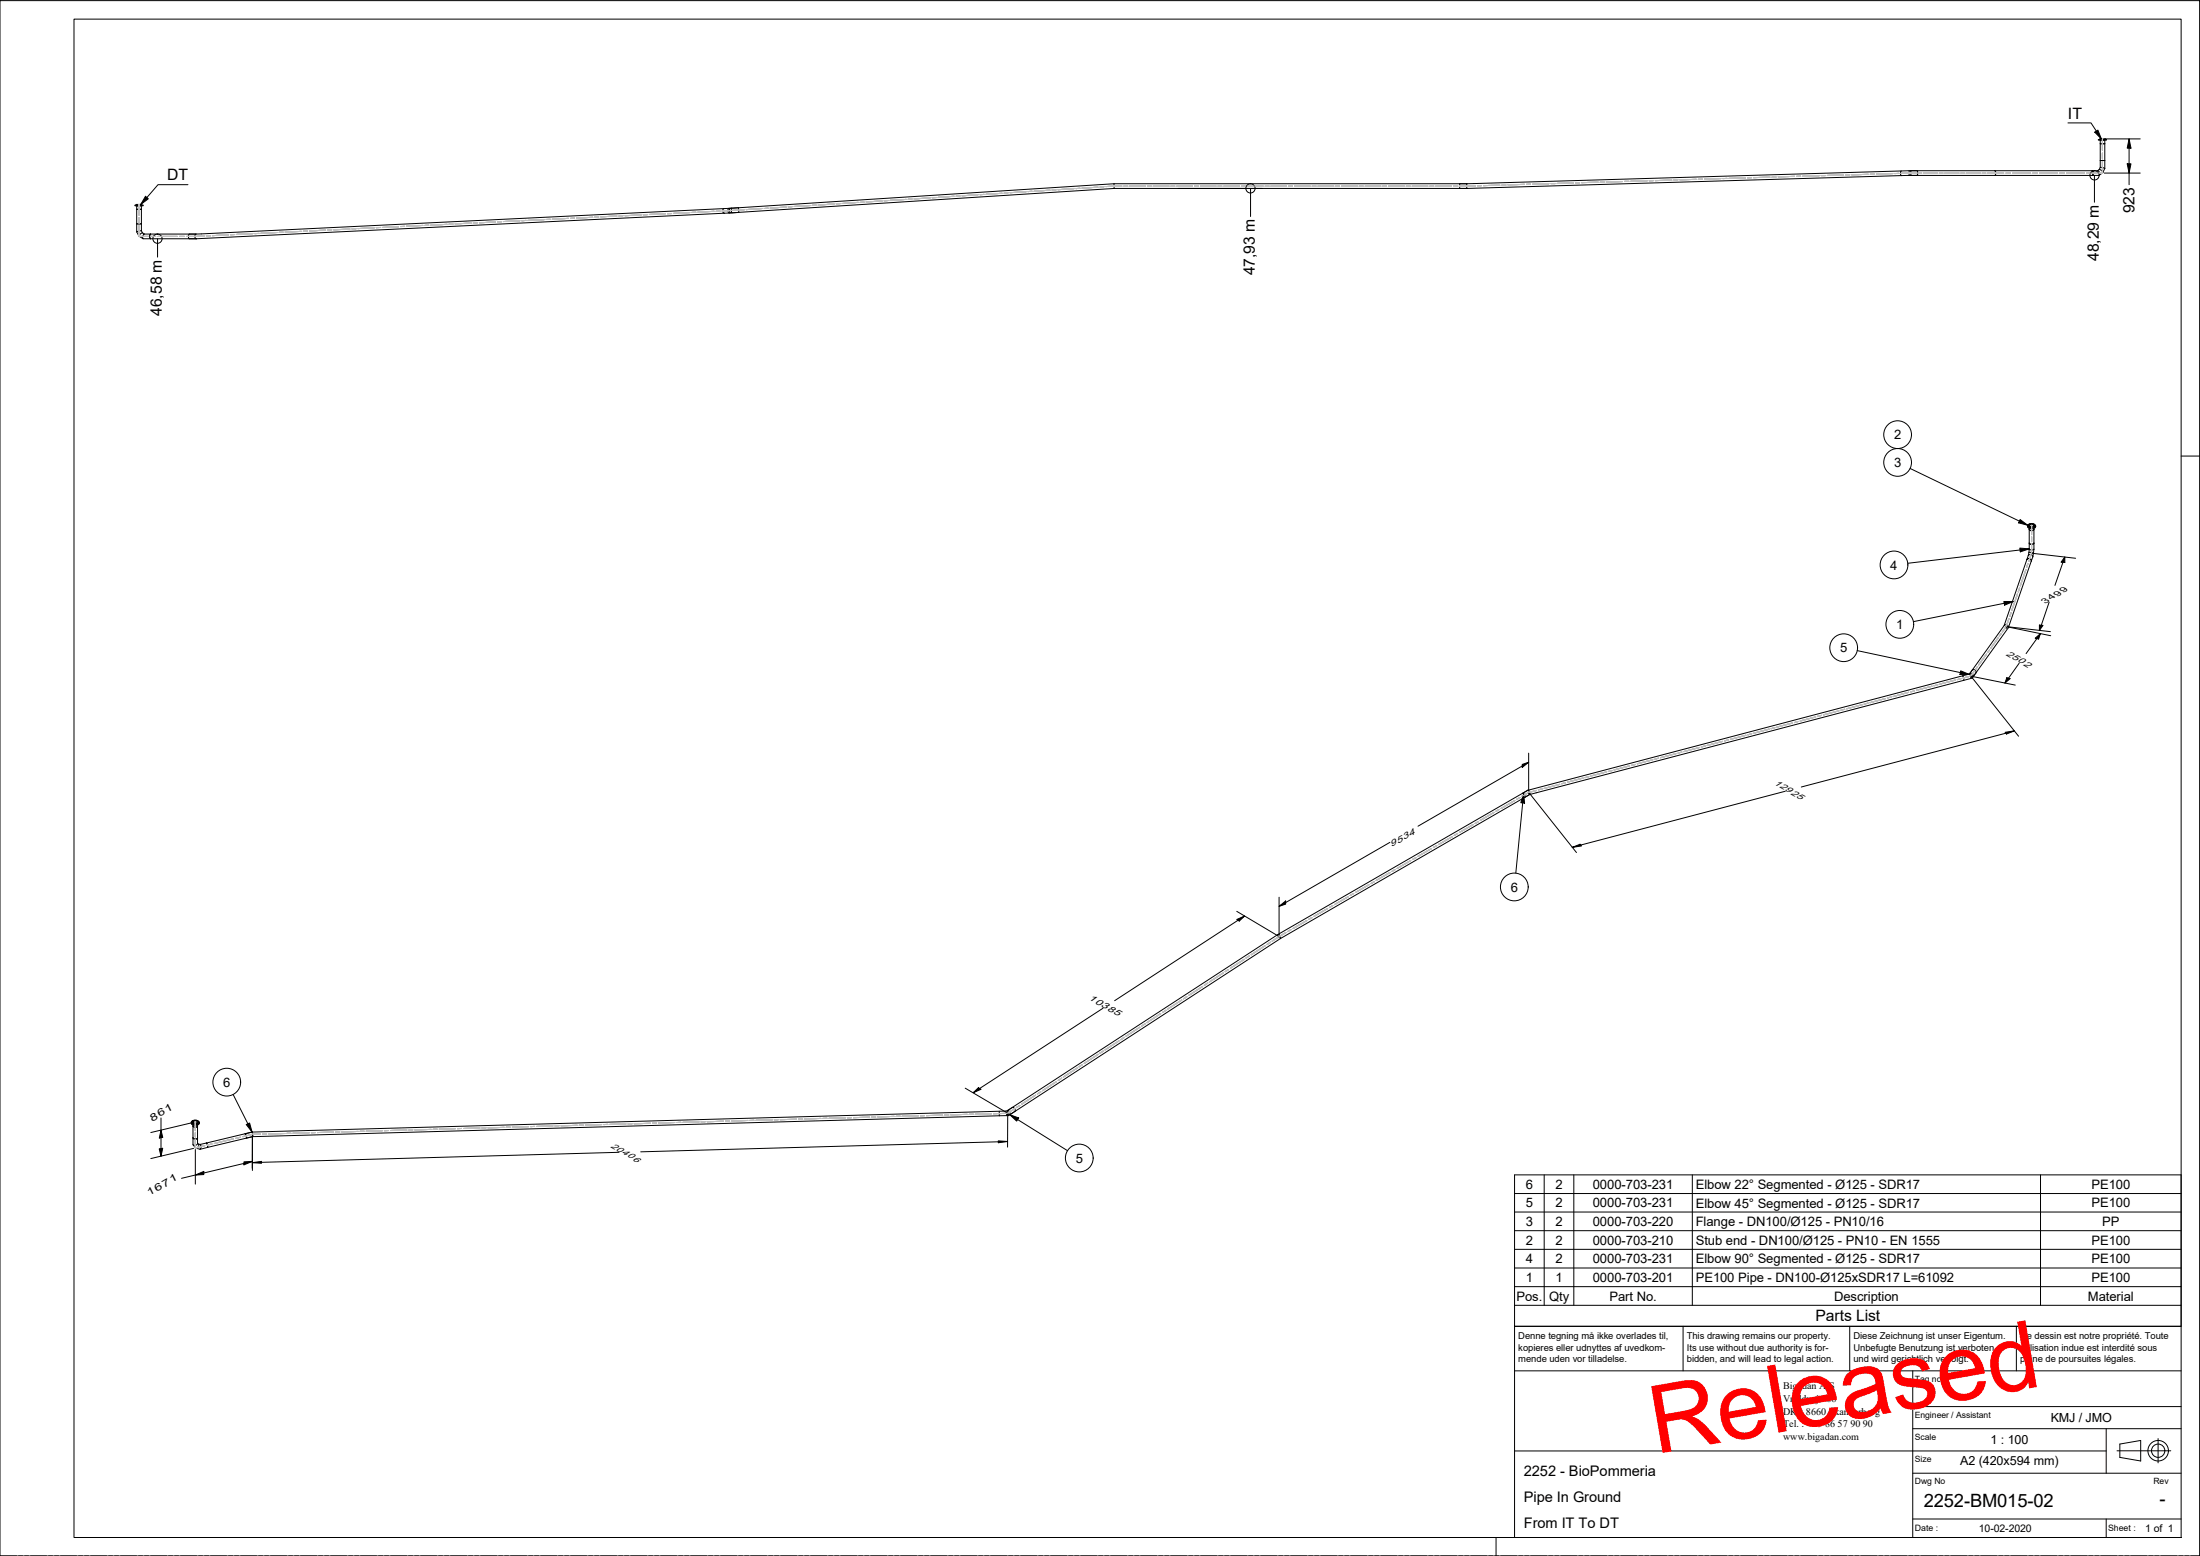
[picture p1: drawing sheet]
<svg xmlns="http://www.w3.org/2000/svg" width="594mm" height="420mm" viewBox="0 0 594 420" stroke-linecap="round" stroke-linejoin="round" font-family="sans-serif">
<!-- layer: 3D Sketch Geometry -->
<g fill="none" stroke="#c0c0c0" stroke-width=".27">
<path d="M567.7 37.5v3.1M37.5 55.2v2.9M37.5 58.8v1.4M133.8 59.9l-4.3 .3M135.5 59.9h-1.1M140.4 59.6l-4.4 .2M142 59.5l-1.1 .1M146.9 59.3l-4.3 .2M148.6 59.2l-1.1 .1M153.5 59l-4.4 .2M155.1 58.9l-1 .1M160.1 58.7l-4.4 .2"/>
<path d="M161.7 58.6h-1.1M166.6 58.3l-4.4 .2M168.2 58.3h-1.1M173.1 58l-4.3 .3M174.8 58h-1.1M179.7 57.7l-4.4 .2M181.4 57.7h-1.1M186.3 57.4l-4.4 .2M187.9 57.3l-1.1 .1M192.8 57.1l-4.3 .2M194.5 57l-1.1 .1M199.3 56.7l-4.3 .3"/>
<path d="M201 56.6l-1.1 .1M205.8 56.3l-4.3 .3M207.4 56.2l-1 .1M212.3 55.9l-4.3 .3M213.9 55.8l-1 .1M218.8 55.5l-4.3 .3M220.4 55.4l-1.1 .1M225.3 55.1l-4.4 .3M226.9 55h-1.1M231.7 54.7l-4.3 .2M233.3 54.6l-1 .1M238.2 54.3l-4.3 .2"/>
<path d="M239.8 54.1l-1 .1M244.7 53.8l-4.3 .3M246.3 53.7l-1.1 .1M251.2 53.4l-4.4 .3M252.8 53.3l-1.1 .1M257.6 53l-4.3 .3M259.2 52.9l-1 .1M264.1 52.6l-4.3 .3M265.7 52.5l-1 .1M270.6 52.2l-4.3 .3M272.2 52.1l-1.1 .1M277.1 51.8l-4.3 .2"/>
<path d="M278.7 51.6l-1.1 .1M283.5 51.4l-4.3 .2M285.2 51.3h-1.1M290 50.9l-4.3 .3M291.6 50.8l-1 .1M296.5 50.5l-4.3 .3M298.1 50.4l-1 .1M302.9 50.2l-4.2 .2M303.5 50.2h1M305.1 50.2h4.2M309.8 50.2h1.1M311.4 50.2h4.3"/>
<path d="M316.2 50.2h1M317.8 50.2h4.2M322.5 50.2h1.1M324.1 50.2h4.3M328.9 50.2h1M330.5 50.2h4.2M335.2 50.2h1.1M336.8 50.2h4.3M341.6 50.2h1.1M343.2 50.2h4.2M348 50.2h1M349.5 50.2h4.3"/>
<path d="M354.3 50.2h1.1M355.9 50.2h4.3M360.7 50.2h1M362.3 50.2h4.2M367 50.2h1.1M368.6 50.2h4.3M373.4 50.2h1M375 50.2h4.2M379.7 50.2h1.1M381.3 50.2h4.3M386.1 50.2h1.1M387.7 50.2h4.2"/>
<path d="M392.5 50.2h1M398.4 50.2h-4.4M400 50.1l-1.1 .1M405 50l-4.4 .1M406.7 50h-1.1M411.6 49.8l-4.4 .1M413.3 49.7l-1.1 .1M418.3 49.6l-4.4 .1M418.8 49.6h1.1M424.9 49.4l-4.4 .1M426.6 49.4h-1.2M431.5 49.2l-4.4 .1"/>
<path d="M433.2 49.1l-1.1 .1M438.1 49l-4.4 .1M438.7 49h1.1M444.8 48.8l-4.4 .1M446.4 48.8h-1.1M451.4 48.6l-4.4 .2M453.1 48.6h-1.1M458 48.4l-4.4 .2M459.7 48.4h-1.1M464.7 48.2l-4.4 .1M466.3 48.2h-1.1M471.3 48l-4.4 .2"/>
<path d="M473 48h-1.1M477.9 47.8l-4.4 .2M479.6 47.8h-1.1M484.6 47.6l-4.4 .2M486.2 47.6h-1.1M491.2 47.5l-4.4 .1M491.8 47.4h1.1M497.8 47.2l-4.4 .2M499.5 47.2h-1.1M504.5 47.1l-4.5 .1M506.1 47h-1.1M511.1 46.9l-4.4 .1"/>
<path d="M512.8 46.8l-1.1 .1M517.4 46.7l-4.1 .1M517.9 46.7h1M519.4 46.7h3.8M523.7 46.7h1M525.1 46.7h3.9M529.5 46.7h1M530.9 46.7h3.9M535.3 46.7h.9M536.7 46.7h4.4M541.7 46.7h1.2M543.5 46.7h4.8"/>
<path d="M548.9 46.7h1.3M550.8 46.7h4.8M556.2 46.7h1.2M558 46.7h4.9M563.5 46.7h1.2M567.7 43.6v3.1h-2.4M567.7 41.4v1.5M37.5 61v2.8h2.6M40.8 63.8h1.2M42.7 63.8h5.1M48.5 63.8h1.3M55.2 63.7l-4.8 .1"/>
<path d="M56.8 63.7h-1.1M61.7 63.4l-4.3 .2M63.4 63.3l-1.1 .1M68.3 63.1l-4.4 .2M69.9 63l-1.1 .1M74.8 62.8l-4.4 .2M76.5 62.7h-1.1M81.4 62.5l-4.4 .2M83 62.4h-1.1M87.9 62.1l-4.3 .3M89.6 62.1h-1.1M94.5 61.8l-4.4 .3"/>
<path d="M96.1 61.8h-1.1M101 61.5l-4.3 .2M102.7 61.4l-1.1 .1M107.6 61.2l-4.3 .2M109.3 61.1l-1.1 .1M114.2 60.9l-4.4 .2M115.8 60.8l-1.1 .1M120.7 60.6l-4.4 .2M122.3 60.5h-1.1M127.3 60.2l-4.4 .3M128.9 60.2h-1.1M545.4 158.8l-.4 1.1"/>
<path d="M547.1 153.8l-1.6 4.4M547.6 152.1l-.4 1.1M548.6 146.9v2.5l-.8 2.2M548.6 141.9v2.5M548.6 145v1.3M534 180l-.5 .7M536.4 176.6l-2.1 3M537.3 175.5l-.6 .7M539.6 172.2l-2.1 2.9M540.4 171.1l-.5 .7M542.5 167l-.8 2.2-1 1.5M543.1 165.4l-.4 1.1"/>
<path d="M544.8 160.4l-1.5 4.4M466.7 199.8l-1 .3M471.5 198.5l-4.2 1.1M473 198.1l-1 .3M477.7 196.9l-4.2 1.1M479.3 196.5l-1.1 .3M484 195.2l-4.2 1.1M485.6 194.8l-1.1 .3M490.3 193.6l-4.2 1.1M491.9 193.2l-1.1 .2M496.6 191.9l-4.2 1.1M498.1 191.5l-1 .3"/>
<path d="M502.9 190.3l-4.2 1.1M504.4 189.9l-1 .2M509.1 188.6l-4.1 1.1M510.7 188.2l-1 .3M515.4 186.9l-4.2 1.2M517 186.6l-1 .2M521.7 185.3l-4.2 1.1M523.3 184.9l-1.1 .3M528 183.6l-4.2 1.1M529.5 183.3l-1 .2M533.2 181.1l-1 1.4-2.1 .6M403.4 219.4l-3.7 2.1"/>
<path d="M404.8 218.6l-.9 .5M409.1 216.2l-3.8 2.1M410.5 215.3l-1 .6M414.9 213.4l-2.1 .6-1.9 1.1M416.5 213l-1.1 .3M421.2 211.8l-4.2 1.1M422.7 211.4l-1 .2M427.5 210.1l-4.2 1.1M429 209.7l-1 .3M433.7 208.4l-4.1 1.1M435.3 208.1l-1 .2M440.1 206.8l-4.2 1.1"/>
<path d="M441.6 206.4l-1 .3M446.3 205.1l-4.2 1.1M447.9 204.7l-1.1 .3M452.6 203.5l-4.2 1.1M454.2 203.1l-1.1 .3M458.9 201.8l-4.2 1.1M460.5 201.4l-1.1 .3M465.2 200.2l-4.2 1.1M369.7 238.8l-3.7 2.2M371.1 238l-.9 .6M375.4 235.6l-3.8 2.1M376.8 234.8l-1 .5"/>
<path d="M381 232.4l-3.8 2.1M382.4 231.6l-.9 .5M386.6 229.1l-3.7 2.2M388 228.3l-.9 .6M392.2 225.9l-3.7 2.1M393.6 225l-.9 .6M397.8 222.6l-3.7 2.2M399.2 221.8l-.9 .6M336 259l-3.8 2.5M337.4 258.1l-.9 .6M341.6 255.4l-3.7 2.4M343.1 254.4l-1 .7"/>
<path d="M347.3 251.8l-3.8 2.3M348.7 251l-1 .5M352.9 248.6l-3.8 2.1M354.3 247.8l-.9 .5M358.5 245.3l-3.7 2.2M359.9 244.5l-.9 .6M364.1 242.1l-3.7 2.2M365.5 241.3l-.9 .5M307.8 277.4l-3.8 2.4M309.2 276.4l-.9 .7M313.4 273.7l-3.7 2.4M314.9 272.8l-1 .6"/>
<path d="M319.1 270l-3.8 2.5M320.5 269.1l-.9 .6M324.7 266.4l-3.7 2.4M326.1 265.4l-.9 .7M330.4 262.7l-3.8 2.4M331.8 261.8l-1 .6M274 299.4l-1.9 1.2-2.2 .1M275.4 298.5l-1 .6M279.6 295.7l-3.7 2.5M281.1 294.8l-1 .6M285.3 292.1l-3.8 2.4M286.7 291.1l-.9 .7"/>
<path d="M290.9 288.4l-3.8 2.4M292.3 287.4l-.9 .7M296.5 284.7l-3.7 2.4M297.9 283.8l-.9 .6M302.2 281.1l-3.8 2.4M303.6 280.1l-1 .7M52.7 307.6v2.4l2.6-.6M52.7 303v2.3M52.7 305.9v1.1M57.2 308.9l-1.2 .3M63 307.5l-5.1 1.3M64.9 307.1l-1.2 .3"/>
<path d="M70.4 306.2l-2.2 .1-2.6 .6M72 306.2h-1.1M77 306.1l-4.4 .1M77.5 306h1.1M83.5 305.9l-4.4 .1M85.2 305.8l-1.1 .1M90.1 305.7l-4.4 .1M91.7 305.6l-1.1 .1M96.7 305.5l-4.4 .1M97.2 305.5h1.1M103.3 305.3l-4.4 .1M104.9 305.3h-1.1"/>
<path d="M109.9 305.1l-4.4 .2M111.5 305.1h-1.1M116.4 305l-4.4 .1M117 304.9h1.1M123 304.8l-4.4 .1M124.6 304.7l-1.1 .1M129.6 304.6l-4.4 .1M131.2 304.5l-1.1 .1M136.1 304.4l-4.3 .1M136.7 304.4h1.1M142.7 304.2l-4.4 .1M144.4 304.2h-1.1"/>
<path d="M149.3 304l-4.4 .2M151 304h-1.1M155.9 303.9l-4.4 .1M156.4 303.8h1.1M162.5 303.7l-4.4 .1M164.1 303.6l-1.1 .1M169 303.5l-4.3 .1M170.7 303.4l-1.1 .1M175.6 303.3l-4.4 .1M176.2 303.3h1M182.2 303.1l-4.4 .1M183.9 303.1h-1.1"/>
<path d="M188.8 302.9l-4.4 .2M190.4 302.9h-1.1M195.4 302.8l-4.4 .1M195.9 302.7h1.1M201.9 302.6l-4.3 .1M203.6 302.5l-1.1 .1M208.5 302.4l-4.4 .1M210.1 302.3l-1 .1M215.1 302.2l-4.4 .1M215.6 302.2h1.1M221.7 302l-4.4 .1M223.3 302h-1.1"/>
<path d="M228.3 301.8l-4.4 .2M229.9 301.8h-1.1M234.8 301.7l-4.3 .1M235.4 301.6h1.1M241.4 301.5l-4.4 .1M243.1 301.4l-1.1 .1M248 301.3l-4.4 .1M249.6 301.2l-1.1 .1M254.6 301.1l-4.4 .1M255.1 301.1h1.1M261.2 300.9l-4.4 .1M262.8 300.9h-1.1"/>
<path d="M267.7 300.7l-4.3 .2M269.4 300.7h-1.1"/>
</g>
<!-- layer: Visible -->
<g fill="none" stroke="#000" stroke-width=".27">
<path d="M566.6 37.7h2.2v.1h-2.2zM567 37.7v-.2h1.5v.2M567.1 38.8h1.3M568.4 38.8v-1l-1.3 .1v7.3M568.4 38.8v6.7M36.4 55.4h2.3v.2h-2.3zM36.7 55.4v-.2h1.6v.2M36.9 55.6h.1M36.9 55.6h1.3v.9M36.9 56.5h1.3M36.9 55.6v7M38.2 56.5v5.8"/>
<path d="M195.5 56.3l-.3 .4v.4l.1 .4 .3 .1M195.6 57.6l-142.6 6.9M196.8 56.3l-.2 .2v.6l.3 .4M196.8 56.3l-145.7 6.9-.2 .9 .2 .4M196.9 57.5l-1.3 .1M196.9 56.3h.2M197.1 56.3l-.2 .8 .3 .4M197.2 57.5h-.3M197.5 56.2l-.4 .1M197.5 56.2l1.9-.1 .1 1.3-1.9 .1zM197.6 56.2l-.8 .1M300.8 49.6l.1 1.3"/>
<path d="M300.8 49.6h95.4v1.3M300.8 49.6l-103.2 6.6M300.9 50.9h95.3M300.9 50.9l-103.7 6.6M513.4 46.2l-.2 .2v.7l.3 .3M513.5 47.4l-117.3 3.5M515.2 47.4h.1M515.3 47.4h.5M515.5 46.1v1.3M515.5 46.1h51l.4 .5 .1 .6-.2 .2h-50.9v-1.3M515.5 46.1l-121.3 3.5v1.3M517.7 46.1l.2 .3v.7l-.2 .3h-4.2"/>
<path d="M538.6 46.1l.3 .4v.7l-.3 .2M564.9 46.1l.4 .4-.1 .6-.3 .3M566.8 45.8l.6 .2 .5 .5-1.1 .8M566.8 45.8l-.4 .3M567.1 45.2l1.3 .3M567.1 43.3h1.3M567.1 45.2l-.3 .6M568.4 45.5l-.6 1.1M36.9 60.5h1.3M36.9 62.6l.6 1.2M38.2 62.3l-1.3 .3M38.2 62.3l.3 .6"/>
<path d="M38.9 63.2h14.1l-.3 .3-.1 .5 .4 .5h-14.3l-.2-.5zM39 63.2l-.7-.3-.8 .8 1.1 .7M40.7 63.2l-.3 .3v.6l.3 .4M53 64.5h.1M547.3 151.1l.7-.3 .4 .2 .1 .5M547.5 142l.3 .6 .5 .2 1.1-.2 .3-.6M547.6 141.7l.5-.3h.8l.7 .3 .1 .4-.3 .4-1.2 .1-.7-.4zM547.6 142.1l.2 .1zM547.7 150l.7-.2 .5 .3v.3M547.7 150l-6.5 18.9M547.8 141.9v.1M547.8 141.7l.9-.3 .5 .2 .2 .3-.3 .3-.7 .1-.6-.3z"/>
<path d="M547.9 149.2l1.2 .2M547.9 141.7l-.1 .1M547.9 149.2l-.2 .8M548 146.6l.3 .4 .7-.1 .2-.3M548 142.9l.4 .4h.5l.3-.4M548 148.3l.4 .2 .8-.2M548 142.7v5.6M548 148.3l-.1 .9M548 142.4l.2 .1zM548.2 141.6h.7l.2 .2-.2 .4-.6-.1a.26 .26 0 0 1-.3-.2 .26 .26 0 0 1 .2-.3zM548.5 151.5l-6.2 18M548.7 142.5h.2z"/>
<path d="M548.9 150.4l-.4 1.1M549.1 149.4l-.2 .9M549.1 141.5l.1 .1M549.2 142.7v5.6M549.2 148.3l-.1 1.1M549.4 141.9v.3l-.5 .3-.9-.1-.2-.4M549.4 141.9h.2zM529.9 182.5l.4 .5-.1 .7M529.9 182.5l-117.3 30.9M531.6 182.1h.2M531.9 181.9l9.3-13.1h.8l.3 .3v.4l-9.7 13.5M532.1 182l.5 .6-.1 .5-119.5 31.4"/>
<path d="M532.6 181l.4-.2 .6 .5v.4l-.8 1.1v-.6l-.6-.4-2.3 .7M412.5 213.4h.3M412.5 213.4l.6 .5-.1 .6M412.5 213.4l-1.4 .8 .6 .4v.7l1.3-.8M412.5 213.4l-67.4 38.9M413 214.5l-67.3 38.9M345.1 252.3l.4 .2 .2 .3v.6M345.1 252.3l-73 47.5M345.7 253.4l-73.4 47.8M272.1 299.8l1.5-.8 .4 .4 .2 .6-1.5 1v-.6zM272.2 299.8l-.6 .2-203.5 5.7M51.6 303.1l.1 .4 .7 .4 1.1-.2 .3-.6"/>
<path d="M51.8 302.8l1.2-.3 .6 .2 .2 .4-.5 .6h-1.1l-.6-.5zM51.8 303.3h.2zM51.9 303l.2 .4 .5 .2 .7-.2 .2-.4M51.9 302.9h.1M52 302.7l1-.2 .4 .2 .1 .4-.5 .3h-.5l-.5-.3zM52.1 304l.4 .4 .6-.1 .2-.3M52.1 307.2l.4 .4h.5l.3-.4M52.1 303.8v5.3l.2 .2 .6-.1 .4-.3v-5.1M52.2 302.8l.8-.1a.38 .38 0 0 1 .1 .6 .38 .38 0 0 1-.6-.1l-.3-.1zM52.3 303.6h.2zM53 303.5l.2 .1zM53.3 308.7l.4 .7-.6 .6h-.3l-.6-.8"/>
<path d="M53.5 302.9h.1M53.6 308.9l.6 .3-.1 1.1-1.2-.3M55.7 308.7l.3 .5v.6M55.7 308.7l-1.7 .3M56 309.8l-2 .5M68.1 305.7l.1 .1M68.1 305.7l.1 1.2M68.1 305.7l-1.9 .4 .3 .7v.5M68.1 305.7l-12.4 3M68.2 306.9l-12.2 2.9M269.8 300.1v1.2M269.8 301.3l-201.6 5.6"/>
<path d="M271.7 300.1l.1 1.1M271.8 301.2l-2 .1M272.1 300.1l.3 1.1h-.6"/>
<circle cx="549.3" cy="142.3" r=".09"/>
<circle cx="53.6" cy="303.3" r=".09"/>
</g>
<!-- layer: Symbol -->
<g fill="none" stroke="#000" stroke-width=".27">
<path d="M558.4 33.2h6.2l2.8 4.3M565.7 35.7l.8-.6 .9 2.4zM39.3 53l.7 .7-2 1.5zM50.8 49.9h-8.1l-4.7 5.3M515.8 126.5l31.7 15.3M545.4 148l2.6 .2-2.5 .8zM545.5 140.3l2 1.5-2.4-.6zM548 148.2l-32.8 3.9M501.5 175.7l30.3 6.4M541.1 162.4h2.5l-2.3 1zM543.6 162.4l-26.9 5.5M529.5 181.1l2.3 1h-2.5z"/>
<path d="M411.4 214.3l.3 2.6-1-.2zM411.4 214.3l-2.1 21.5M62.9 295.5l5.2 10.2M66.5 303.7l.9-.5 .7 2.5zM272.7 301l2.4 .9-.6 .8zM272.7 301l15.6 9.7M417 317.2v35.3M425 317.2v35.3M457 317.2v35.3M551 317.2v35.3M409 322.3h180M409 327.3h180"/>
<path d="M409 332.3h180M409 337.4h180M409 347.4h180v-30.2h-180v35.3M409 352.5v5.6h180v-5.6M409 342.4h180M589 347.4v5.1h-180"/>
<circle cx="512.4" cy="117.4" r="3.7"/>
<circle cx="512.4" cy="124.9" r="3.7"/>
<circle cx="511.4" cy="152.5" r="3.7"/>
<circle cx="497.9" cy="174.9" r="3.7"/>
<circle cx="513" cy="168.6" r="3.7"/>
<circle cx="408.9" cy="239.5" r="3.7"/>
<circle cx="61.2" cy="292.2" r="3.7"/>
<circle cx="291.4" cy="312.7" r="3.7"/>
</g>
<!-- layer: Border -->
<path d="M0 .2h594v420h-594zM20 5.2h569v410h-569zM589 123.1h5M404 415.2v5" fill="none" stroke="#000" stroke-width=".27"/>
<!-- layer: Title -->
<g fill="none" stroke="#000" stroke-width=".27">
<path d="M454.5 358.1v12.1M499.5 358.1v12.1M544.5 358.1v12.1M589 358.1h-180v57.1M409 370.2h180M516.5 379.8h72.5M516.5 370.2v45M409 391.8h159.7M516.5 397.8h72.5M516.5 385.8h72.5M568.7 385.8v12M571.7 391.8h14.5"/>
<path d="M572.4 389.9l5.7-.9v5.5l-5.7-1zM582.8 388.5v6.5M516.5 410.2h72.5M568.7 410.2v5"/>
<circle cx="582.8" cy="391.7" r="2.77"/>
<circle cx="582.8" cy="391.7" r="1.8"/>
</g>
<!-- layer: Symbol -->
<g fill="#000">
<path d="M565.7 35.7l.8-.6 .9 2.4z" fill-rule="evenodd"/>
<path d="M39.3 53l.7 .7-2 1.5z" fill-rule="evenodd"/>
<path d="M545.5 140.3l2 1.5-2.4-.6z" fill-rule="evenodd"/>
<path d="M545.4 148l2.6 .2-2.5 .8z" fill-rule="evenodd"/>
<path d="M541.1 162.4h2.5l-2.3 1z" fill-rule="evenodd"/>
<path d="M529.5 181.1l2.3 1h-2.5z" fill-rule="evenodd"/>
<path d="M411.4 214.3l.3 2.6-1-.2z" fill-rule="evenodd"/>
<path d="M66.5 303.7l.9-.5 .7 2.5z" fill-rule="evenodd"/>
<path d="M272.7 301l2.4 .9-.6 .8z" fill-rule="evenodd"/>
</g>
<!-- layer: Dimension -->
<g fill="none" stroke="#000" stroke-width=".27">
<path d="M568.2 37.5h9.7M574.9 37.5l.5 2.5h-1zM574.9 37.5v12.4M318.2 50.9h22.7M337.7 50.9v7.6M565.6 47.4v7.2M568.2 46.7h9.7M574.4 44.2h1l-.5 2.5zM42.5 64.5v4.9M548.6 149.8v-.4l11.9 1.3M557.6 150.4v1.5l-1-.1zM557.6 150.4l-2.7 7.7"/>
<path d="M545.3 179.1l-3.9 5.3M549.6 172.3l1.4-1.2-.5 1.5zM550.7 168.8l1 .1-1 1.3zM551 171.1l-3.9 5.4M553.3 162.6l-2.6 7.6M553.7 170.6l-12-1.4v.4v-.4l12.1 2.5M541.4 197.7l2.5-.3-2.1 .8zM541.9 183l.9 .2-1.4 1.2zM543.9 197.4l-57.5 15.1M544.2 185l-12-2.5v.5v-.5l12.9 16.3M411.1 206.4l1.7-.6-1.7 1.4zM412.8 205.8l-29.9 17.3"/>
<path d="M412.8 203.4v10.2M412.8 214.4v-.4l12.9 16.2M482.1 213.7l-57.5 15.1M375.3 227.5l-29.9 17.2M424.6 228.8l2.1-.8 .4 .4zM334 248.3l2.1-.9-1.5 1.3zM334 246.1l11.4 6.8v.4M336.1 247.4l-35.1 22.8M345.4 244.7l1.8-1.4v.8zM345.4 242.3v10.2M297.9 272.2l-35.1 22.9M260.6 293.8l11.5 6.8v9.2"/>
<path d="M262.8 295.1l1.4-1.4 .7 .4zM43 310.3l.9-.3-.4 2.2zM43.5 305.2l.4 1.9-.9 .2zM43.5 301.9v10.3M52.3 303.1l-11.6 2.7M52.3 310.1l-11.6 2.7M52.7 317.3l2.3-1v.9zM52.7 310.4v9.3M65.9 313.7l2.3-.1-2.3 .9zM68.1 313.9l2.5-.3v.5zM68.2 313.6l-19.2 4.6M68.2 306.7v9.4"/>
<path d="M68.2 306.7v-.4l-.1 9.2M167.2 311.1l-99.1 2.8M269.6 308.1l2.5 .1-2.5 .4zM272.1 308.2l-99.1 2.8"/>
<circle cx="337.7" cy="50.9" r="1.25"/>
<circle cx="565.6" cy="47.3" r="1.25"/>
<circle cx="42.5" cy="64.5" r="1.25"/>
</g>
<g fill="#000">
<path d="M574.4 44.2h1l-.5 2.5z" fill-rule="evenodd"/>
<path d="M574.9 37.5l.5 2.5h-1z" fill-rule="evenodd"/>
<path d="M557.6 150.4v1.5l-1-.1z" fill-rule="evenodd"/>
<path d="M549.6 172.3l1.4-1.2-.5 1.5z" fill-rule="evenodd"/>
<path d="M550.7 168.8l1 .1-1 1.3z" fill-rule="evenodd"/>
<path d="M541.4 197.7l2.5-.3-2.1 .8z" fill-rule="evenodd"/>
<path d="M541.9 183l.9 .2-1.4 1.2z" fill-rule="evenodd"/>
<path d="M411.1 206.4l1.7-.6-1.7 1.4z" fill-rule="evenodd"/>
<path d="M424.6 228.8l2.1-.8 .4 .4z" fill-rule="evenodd"/>
<path d="M334 248.3l2.1-.9-1.5 1.3z" fill-rule="evenodd"/>
<path d="M345.4 244.7l1.8-1.4v.8z" fill-rule="evenodd"/>
<path d="M262.8 295.1l1.4-1.4 .7 .4z" fill-rule="evenodd"/>
<path d="M43 310.3l.9-.3-.4 2.2z" fill-rule="evenodd"/>
<path d="M43.5 305.2l.4 1.9-.9 .2z" fill-rule="evenodd"/>
<path d="M52.7 317.3l2.3-1v.9z" fill-rule="evenodd"/>
<path d="M65.9 313.7l2.3-.1-2.3 .9z" fill-rule="evenodd"/>
<path d="M68.1 313.9l2.5-.3v.5z" fill-rule="evenodd"/>
<path d="M269.6 308.1l2.5 .1-2.5 .4z" fill-rule="evenodd"/>
</g>
<!-- layer: Work Plane -->
<g fill="none" stroke="#000" stroke-width=".27">
<path d="M0 420.2h.1M.2 420.2h4.3M5 420.2h1.1M6.6 420.2h1.1M8.3 420.2h4.3M13.1 420.2h1.1M14.7 420.2h1.1M16.3 420.2h4.4M21.2 420.2h1.1M22.8 420.2h1.1M24.5 420.2h4.3M29.3 420.2h1.1"/>
<path d="M30.9 420.2h1.1M32.6 420.2h4.3M37.4 420.2h1.1M39 420.2h1.1M40.7 420.2h4.3M45.5 420.2h1.1M47.2 420.2h1M48.8 420.2h4.3M53.6 420.2h1.1M55.2 420.2h1.1M56.9 420.2h4.3M61.7 420.2h1.1"/>
<path d="M63.3 420.2h1.1M65 420.2h4.3M69.8 420.2h1.1M71.5 420.2h1M73.1 420.2h4.3M77.9 420.2h1.1M79.5 420.2h1.1M81.2 420.2h4.3M86 420.2h1.1M87.7 420.2h1M89.3 420.2h4.3M94.1 420.2h1.1"/>
<path d="M95.8 420.2h1.1M97.4 420.2h4.3M102.2 420.2h1.1M103.8 420.2h1.1M105.5 420.2h4.3M110.3 420.2h1.1M112 420.2h1M113.6 420.2h4.3M118.4 420.2h1.1M120.1 420.2h1.1M121.7 420.2h4.3M126.5 420.2h1.1"/>
<path d="M128.2 420.2h1M129.8 420.2h4.3M134.7 420.2h1M136.3 420.2h1M137.9 420.2h4.3M142.7 420.2h1.1M144.4 420.2h1.1M146 420.2h4.3M150.8 420.2h1.1M152.5 420.2h1M154.1 420.2h4.3M159 420.2h1"/>
<path d="M160.6 420.2h1.1M162.2 420.2h4.3M167 420.2h1.1M168.7 420.2h1.1M170.3 420.2h4.3M175.2 420.2h1M176.8 420.2h1M178.4 420.2h4.3M183.3 420.2h1.1M184.9 420.2h1.1M186.5 420.2h4.3M191.3 420.2h1.1"/>
<path d="M193 420.2h1.1M194.6 420.2h4.3M199.5 420.2h1M201.1 420.2h1.1M202.7 420.2h4.3M207.6 420.2h1.1M209.2 420.2h1.1M210.8 420.2h4.3M215.7 420.2h1M217.3 420.2h1.1M218.9 420.2h4.3M223.8 420.2h1"/>
<path d="M225.4 420.2h1.1M227 420.2h4.4M231.9 420.2h1.1M233.5 420.2h1.1M235.1 420.2h4.3M240 420.2h1M241.6 420.2h1.1M243.2 420.2h4.3M248.1 420.2h1.1M249.7 420.2h1.1M251.3 420.2h4.4M256.2 420.2h1.1"/>
<path d="M257.8 420.2h1.1M259.4 420.2h4.3M264.3 420.2h1M265.9 420.2h1.1M267.5 420.2h4.4M272.4 420.2h1.1M274 420.2h1.1M275.6 420.2h4.4M280.5 420.2h1.1M282.1 420.2h1.1M283.7 420.2h4.3M288.6 420.2h1.1"/>
<path d="M290.2 420.2h1.1M291.8 420.2h4.4M296.7 420.2h1.1M298.3 420.2h1.1M299.9 420.2h4.3M304.8 420.2h1.1M306.4 420.2h1.1M308 420.2h4.3M312.9 420.2h1.1M314.5 420.2h1.1M316.1 420.2h4.4M321 420.2h1.1"/>
<path d="M322.6 420.2h1.1M324.2 420.2h4.3M329.1 420.2h1.1M330.7 420.2h1.1M332.4 420.2h4.3M337.2 420.2h1.1M338.8 420.2h1.1M340.4 420.2h4.4M345.3 420.2h1.1M346.9 420.2h1.1M348.5 420.2h4.3M353.4 420.2h1.1"/>
<path d="M355 420.2h1.1M356.7 420.2h4.3M361.5 420.2h1.1M363.1 420.2h1.1M364.7 420.2h4.4M369.6 420.2h1.1M371.2 420.2h1.1M372.9 420.2h4.3M377.7 420.2h1.1M379.3 420.2h1.1M381 420.2h4.3M385.8 420.2h1.1"/>
<path d="M387.4 420.2h1.1M389 420.2h4.4M393.9 420.2h1.1M395.5 420.2h1.1M397.2 420.2h4.3M402 420.2h1.1M403.6 420.2h1.1M405.3 420.2h4.3M410.1 420.2h1.1M411.7 420.2h1.1M413.3 420.2h4.4M418.2 420.2h1.1"/>
<path d="M419.9 420.2h1M421.5 420.2h4.3M426.3 420.2h1.1M427.9 420.2h1.1M429.6 420.2h4.3M434.4 420.2h1.1M436 420.2h1.1M437.7 420.2h4.3M442.6 420.2h1M444.2 420.2h1M445.8 420.2h4.3M450.6 420.2h1.1"/>
<path d="M452.2 420.2h1.1M453.9 420.2h4.3M458.7 420.2h1.1M460.4 420.2h1M462 420.2h4.3M466.9 420.2h1M468.5 420.2h1M470.1 420.2h4.3M474.9 420.2h1.1M476.5 420.2h1.1M478.2 420.2h4.3M483 420.2h1.1"/>
<path d="M484.7 420.2h1M486.3 420.2h4.3M491.2 420.2h1M492.8 420.2h1.1M494.4 420.2h4.3M499.2 420.2h1.1M500.9 420.2h1M502.5 420.2h4.3M507.4 420.2h1M509 420.2h1M510.6 420.2h4.3M515.5 420.2h1.1"/>
<path d="M517.1 420.2h1.1M518.7 420.2h4.3M523.5 420.2h1.1M525.2 420.2h1M526.8 420.2h4.3M531.7 420.2h1M533.3 420.2h1.1M534.9 420.2h4.3M539.8 420.2h1.1M541.4 420.2h1.1M543 420.2h4.3M547.9 420.2h1"/>
<path d="M549.5 420.2h1M551.1 420.2h4.3M556 420.2h1M557.6 420.2h1.1M559.2 420.2h4.3M564 420.2h1.1M565.7 420.2h1.1M567.3 420.2h4.3M572.2 420.2h1M573.8 420.2h1.1M575.4 420.2h4.3M580.3 420.2h1.1"/>
<path d="M581.9 420.2h1.1M583.5 420.2h4.3M588.4 420.2h1M590 420.2h1.1M591.6 420.2h2.5"/>
</g>
<text font-size="25.5" fill="#f00" x="447" y="392.7" transform="rotate(-10 447 392.7)">Released</text>
<g font-size="5">
<text x="519.5" y="406.9">2252-BM015-02</text>
<text x="583.2" y="406.4">-</text>
</g>
<g font-size="4.2">
<text x="558.4" y="32">IT</text>
<text x="45.2" y="48.7">DT</text>
<text x="576.4" y="57.6" transform="rotate(-90 576.4 57.6)">923</text>
<text x="566.8" y="70.4" transform="rotate(-90 566.8 70.4)">48,29 m</text>
<text x="338.9" y="74.3" transform="rotate(-90 338.9 74.3)">47,93 m</text>
<text x="43.7" y="85.3" transform="rotate(-90 43.7 85.3)">46,58 m</text>
<text x="490.3" y="356.8">Parts List</text>
</g>
<g font-size="3.9">
<text x="411.5" y="398.7">2252 - BioPommeria</text>
<text x="411.5" y="405.6">Pipe In Ground</text>
<text x="411.5" y="412.7">From IT To DT</text>
</g>
<g font-size="3.5">
<text x="511.5" y="118.6">2</text>
<text x="511.5" y="126.1">3</text>
<text x="510.5" y="153.8">4</text>
<text x="512.1" y="169.8">1</text>
<text x="496.9" y="176.1">5</text>
<text x="408" y="240.7">6</text>
<text x="60.3" y="293.5">6</text>
<text x="290.5" y="313.9">5</text>
<text x="412" y="321">6</text>
<text x="420" y="321">2</text>
<text x="430.1" y="321">0000-703-231</text>
<text x="457.9" y="321.1">Elbow 22° Segmented - Ø125 - SDR17</text>
<text x="564.8" y="321">PE100</text>
<text x="412" y="326">5</text>
<text x="420" y="326.1">2</text>
<text x="430.1" y="326.1">0000-703-231</text>
<text x="457.9" y="326.1">Elbow 45° Segmented - Ø125 - SDR17</text>
<text x="564.8" y="326.1">PE100</text>
<text x="412" y="331.1">3</text>
<text x="420" y="331.1">2</text>
<text x="430.1" y="331.1">0000-703-220</text>
<text x="457.9" y="331.1">Flange - DN100/Ø125 - PN10/16</text>
<text x="567.7" y="331">PP</text>
<text x="412" y="336.1">2</text>
<text x="412" y="341.1">4</text>
<text x="420" y="336.1">2</text>
<text x="420" y="341.1">2</text>
<text x="430.1" y="336.1">0000-703-210</text>
<text x="430.1" y="341.1">0000-703-231</text>
<text x="457.9" y="336.2">Stub end - DN100/Ø125 - PN10 - EN 1555</text>
<text x="457.9" y="341.2">Elbow 90° Segmented - Ø125 - SDR17</text>
<text x="564.8" y="336.1">PE100</text>
<text x="564.8" y="341.1">PE100</text>
<text x="412" y="346.2">1</text>
<text x="420" y="346.2">1</text>
<text x="430.1" y="346.2">0000-703-201</text>
<text x="457.9" y="346.2">PE100 Pipe - DN100-Ø125xSDR17 L=61092</text>
<text x="564.8" y="346.2">PE100</text>
<text x="409.5" y="351.2">Pos.</text>
<text x="418.3" y="351.2">Qty</text>
<text x="434.6" y="351.2">Part No.</text>
<text x="495.3" y="351.2">Description</text>
<text x="563.8" y="351.2">Material</text>
</g>
<g font-size="3.4">
<text x="537.5" y="390">1 : 100</text>
<text x="553.8" y="384">KMJ / JMO</text>
<text x="529.3" y="395.6">A2 (420x594 mm)</text>
</g>
<g font-size="2.8">
<text x="41.1" y="302.9" transform="rotate(-30 41.1 302.9)">8</text>
<text x="45.1" y="300.6" transform="rotate(-30 45.1 300.6)">1</text>
<text x="534.4" y="413.6">10-02-2020</text>
<text x="579.2" y="413.6">1 of 1</text>
</g>
<g font-size="2.7">
<text x="43.1" y="301.8" transform="rotate(-30 43.1 301.8)">6</text>
<text x="40.3" y="323" transform="rotate(-30 40.3 323)">1</text>
<text x="42.3" y="321.9" transform="rotate(-30 42.3 321.9)">6</text>
<text x="44.3" y="320.7" transform="rotate(-30 44.3 320.7)">7</text>
<text x="46.3" y="319.5" transform="rotate(-30 46.3 319.5)">1</text>
<text x="481.5" y="375.2">Bigadan A/S</text>
<text x="481.5" y="378.6">Vroldvej168</text>
<text x="481.5" y="382">DK - 8660 Skanderborg</text>
<text x="481.5" y="385.4">Tel. : +45</text>
<text x="481.5" y="388.8">www.bigadan.com</text>
<text x="492.8" y="385.4">86</text>
<text x="496.2" y="385.4">57</text>
<text x="499.7" y="385.4">90</text>
<text x="503" y="385.4">90</text>
</g>
<text font-size="2.6" x="297.2" y="271.7" transform="rotate(30 297.2 271.7)">3</text>
<g font-size="2.5">
<text x="541.5" y="176.8" transform="rotate(30 541.5 176.8)">2</text>
<text x="543.1" y="177.7" transform="rotate(30 543.1 177.7)">5</text>
<text x="544.7" y="178.6" transform="rotate(30 544.7 178.6)">0</text>
<text x="546.3" y="179.5" transform="rotate(30 546.3 179.5)">2</text>
<text x="478.9" y="211.7" transform="rotate(30 478.9 211.7)">12925</text>
<text x="377.4" y="227.9" transform="rotate(-30 377.4 227.9)">5</text>
<text x="379.1" y="226.9" transform="rotate(-30 379.1 226.9)">3</text>
<text x="380.7" y="226" transform="rotate(-30 380.7 226)">4</text>
<text x="375.8" y="228.8" transform="rotate(-30 375.8 228.8)">9</text>
<text x="293.8" y="269.7" transform="rotate(30 293.8 269.7)">1</text>
<text x="295.5" y="270.7" transform="rotate(30 295.5 270.7)">0</text>
<text x="298.9" y="272.7" transform="rotate(30 298.9 272.7)">8</text>
<text x="300.5" y="273.6" transform="rotate(30 300.5 273.6)">5</text>
<text x="410" y="364.7">kopieres eller udnyttes af uvedkom-</text>
<text x="410" y="361.7">Denne tegning må ikke overlades til,</text>
<text x="455.5" y="361.7">This drawing remains our property.</text>
<text x="455.5" y="364.7">Its use without due authority is for-</text>
<text x="500.5" y="364.7">Unbefugte Benutzung ist verboten</text>
<text x="500.5" y="361.7">Diese Zeichnung ist unser Eigentum.</text>
<text x="545.5" y="364.7">utilisation indue est interdité sous</text>
<text x="545.5" y="361.7">Ce dessin est notre propriété. Toute</text>
<text x="410" y="367.9">mende uden vor tilladelse.</text>
<text x="455.5" y="367.9">bidden, and will lead to legal action.</text>
<text x="500.5" y="367.9">und wird gerichtlich verfolgt.</text>
<text x="545.5" y="367.9">peine de poursuites légales.</text>
</g>
<g font-size="2.4">
<text x="555.6" y="161.2" transform="rotate(-30 555.6 161.2)">9</text>
<text x="557.2" y="160.2" transform="rotate(-30 557.2 160.2)">9</text>
<text x="552.3" y="163.1" transform="rotate(-30 552.3 163.1)">3</text>
<text x="553.9" y="162.1" transform="rotate(-30 553.9 162.1)">4</text>
<text x="164.8" y="309.7" transform="rotate(30 164.8 309.7)">20</text>
<text x="167.8" y="311.4" transform="rotate(30 167.8 311.4)">406</text>
<text x="517.1" y="413.5">Date :</text>
<text x="569.3" y="413.5">Sheet :</text>
</g>
<g font-size="2.3">
<text x="517.1" y="373.2">Tag no.</text>
<text x="517.1" y="382.8">Engineer / Assistant</text>
<text x="517.1" y="388.8">Scale</text>
<text x="517.1" y="394.8">Size</text>
<text x="517.1" y="400.8">Dwg No</text>
<text x="581.5" y="400.8">Rev</text>
</g>
</svg>
